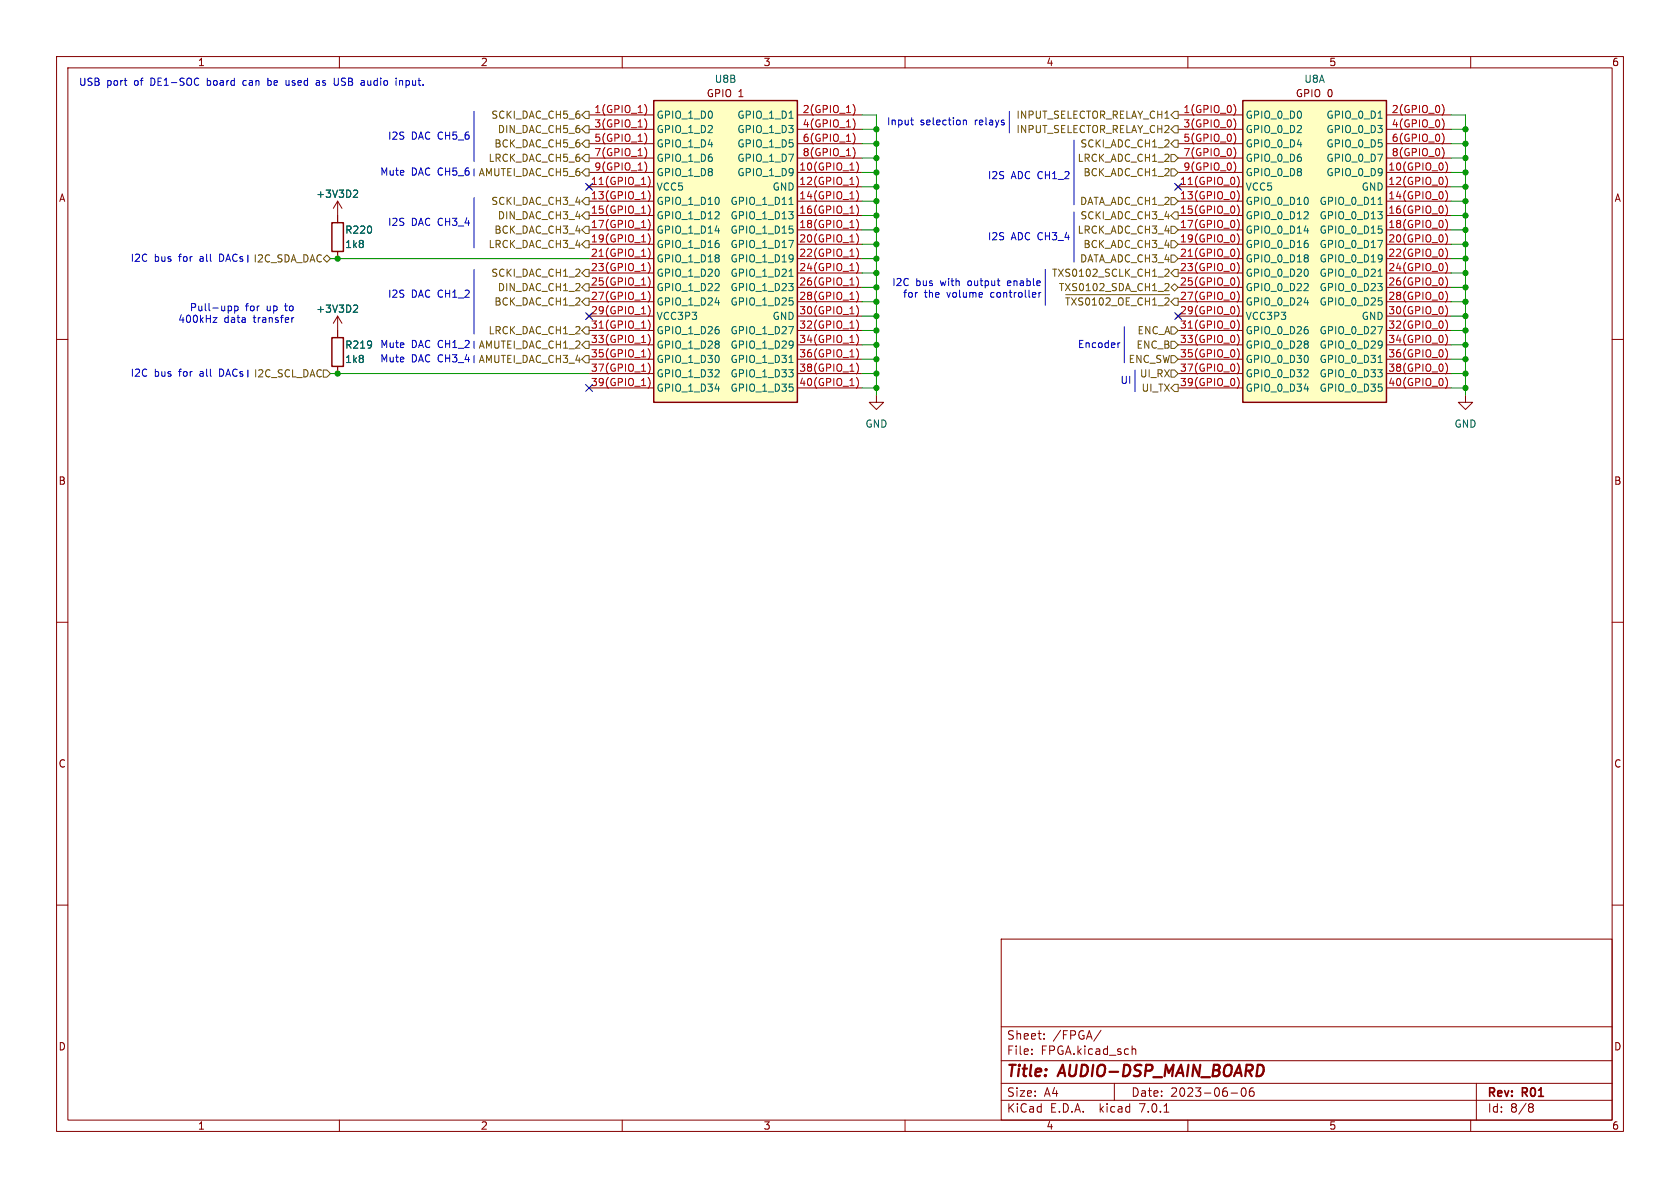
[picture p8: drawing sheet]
<svg xmlns="http://www.w3.org/2000/svg" width="297mm" height="210mm" viewBox="0 0 297 210" stroke-linecap="round" stroke-linejoin="round" font-family="sans-serif">
<g fill="none" stroke="#840000" stroke-width=".18">
<path d="M10 10h277v190h-277zM12 12h273v186h-273zM60 10v2M110 10v2M160 10v2M210 10v2M260 10v2M59.7 35.6v3.8M59.7 35.6l-.8 1.2M59.7 35.6l.8 1.2M103.8 32.6l.7 .8M104.1 20.3h11.5"/>
<path d="M104.1 30.5h11.5M104.1 33h11.5M104.1 35.6h11.5M104.1 38.1h11.5M104.1 22.9h11.5M104.1 25.4h11.5M104.1 27.9h11.5M104.5 32.6l-.7 .8M141 20.3h11.4M141 30.5h11.4M141 33h11.4M141 35.6h11.4"/>
<path d="M141 38.1h11.4M141 22.9h11.4M141 25.4h11.4M141 27.9h11.4M207.9 32.6l.8 .8M208.3 20.3h11.4M208.3 30.5h11.4M208.3 33h11.4M208.3 35.6h11.4M208.3 38.1h11.4M208.3 22.9h11.4M208.3 25.4h11.4"/>
<path d="M208.3 27.9h11.4M208.7 32.6l-.8 .8M245.1 20.3h11.4M245.1 30.5h11.4M245.1 33h11.4M245.1 35.6h11.4M245.1 38.1h11.4M245.1 22.9h11.4M245.1 25.4h11.4M245.1 27.9h11.4M10 60h2M59.7 44.5v1.2"/>
<path d="M59.7 55.9v3.8M59.7 55.9l-.8 1.3M59.7 55.9l.8 1.3M103.8 55.5l.7 .8M104.1 40.6h11.5M104.1 43.2h11.5M104.1 45.7h11.5M104.1 48.3h11.5M104.1 50.8h11.5M104.1 53.3h11.5M104.1 55.9h11.5M104.1 58.4h11.5"/>
<path d="M104.5 55.5l-.7 .8M141 40.6h11.4M141 43.2h11.4M141 45.7h11.4M141 48.3h11.4M141 50.8h11.4M141 53.3h11.4M141 55.9h11.4M141 58.4h11.4M207.9 55.5l.8 .8M208.3 40.6h11.4M208.3 43.2h11.4"/>
<path d="M208.3 45.7h11.4M208.3 48.3h11.4M208.3 50.8h11.4M208.3 53.3h11.4M208.3 55.9h11.4M208.3 58.4h11.4M208.7 55.5l-.8 .8M245.1 40.6h11.4M245.1 43.2h11.4M245.1 45.7h11.4M245.1 48.3h11.4M245.1 50.8h11.4"/>
<path d="M245.1 53.3h11.4M245.1 55.9h11.4M245.1 58.4h11.4M285 60h2M59.7 64.8v1.2M104.1 61h11.5M104.1 63.5h11.5M104.1 66h11.5M104.1 68.6h11.5M141 61h11.4M141 63.5h11.4M141 66h11.4"/>
<path d="M141 68.6h11.4M154.9 69.9v1.2h1.3l-1.3 1.3-1.2-1.3h1.2M208.3 61h11.4M208.3 63.5h11.4M208.3 66h11.4M208.3 68.6h11.4M245.1 61h11.4M245.1 63.5h11.4M245.1 66h11.4M245.1 68.6h11.4M259.1 69.9v1.2h1.2l-1.2 1.3-1.3-1.3h1.3M10 110h2"/>
<path d="M285 110h2M10 160h2M285 160h2M177 166h108v32h-108zM60 198v2M110 198v2M160 198v2M177 194.5h108M177 191.5h108M177 187.5h108M177 181.5h108M182.4 186.3v.1"/>
<path d="M182.4 185.5v.1M184.6 183.6v.1M184.6 182.8v.1M194.6 182.1l-1.2 2M197 191.5v3M200.1 185.5l.3-.1 .3 .1 .1 .9M205.8 196.6h.8M210 198v2M217.6 193.2h1.2M219.6 192.4l.2-.1a.81 .81 0 0 1 .6 .6 .81 .81 0 0 1-.3 .8l-.2 .1a.81 .81 0 0 1-.6-.6 .81 .81 0 0 1 .3-.8zM221.6 192.3a.59 .59 0 0 0-.7 .6v.6l.1 .2 .4 .1 .2-.1 .1-.5-.1-.3h-.5l-.2 .3M260 198v2"/>
<path d="M261 191.5v6.5M270.5 195.1l.4 .1 .2 .2-.3 .3M270.5 195.7h.3M270.8 195.7l.2 .2 .1 .4-.2 .2-.4 .1"/>
</g>
<g fill="#ffffc2" stroke="#ffffc2" stroke-width=".18">
<path d="M115.6 17.8h25.4v53.3h-25.4z"/>
<path d="M219.7 17.8h25.4v53.3h-25.4z"/>
</g>
<path d="M115.6 17.8h25.4v53.3h-25.4zM219.7 17.8h25.4v53.3h-25.4zM58.7 39.4h2v5.1h-2zM58.7 59.7h2v5.1h-2z" fill="none" stroke="#840000" stroke-width=".25"/>
<g fill="none" stroke="#a90000" stroke-width=".18">
<path d="M114 18.5a1.49 1.49 0 0 1 0 1.8M150.9 18.5a1.49 1.49 0 0 1 0 1.8M218.2 18.5a1.49 1.49 0 0 1 0 1.8M255 18.5a1.49 1.49 0 0 1 0 1.8M114 21.1a1.49 1.49 0 0 1 0 1.8M114 23.6a1.49 1.49 0 0 1 0 1.8M114 26.1a1.49 1.49 0 0 1 0 1.9M114 28.7a1.49 1.49 0 0 1 0 1.8M114.6 31.2a1.46 1.46 0 0 1 0 1.9M114.6 33.7a1.46 1.46 0 0 1 0 1.9M114.6 36.2a1.46 1.46 0 0 1 0 2M114.6 38.8a1.46 1.46 0 0 1 0 1.9"/>
<path d="M150.9 21.1a1.49 1.49 0 0 1 0 1.8M150.9 23.6a1.49 1.49 0 0 1 0 1.8M150.9 26.1a1.49 1.49 0 0 1 0 1.9M151.4 28.6a1.46 1.46 0 0 1 0 2M151.4 31.2a1.46 1.46 0 0 1 0 1.9M151.4 33.7a1.46 1.46 0 0 1 0 1.9M151.4 36.2a1.46 1.46 0 0 1 0 2M151.4 38.8a1.46 1.46 0 0 1 0 1.9M218.2 21.1a1.49 1.49 0 0 1 0 1.8M218.2 23.6a1.49 1.49 0 0 1 0 1.8M218.2 26.1a1.49 1.49 0 0 1 0 1.9M218.2 28.7a1.49 1.49 0 0 1 0 1.8"/>
<path d="M218.7 31.2a1.46 1.46 0 0 1 0 1.9M218.7 33.7a1.46 1.46 0 0 1 0 1.9M218.7 36.2a1.46 1.46 0 0 1 0 2M218.7 38.8a1.46 1.46 0 0 1 0 1.9M255 21.1a1.49 1.49 0 0 1 0 1.8M255 23.6a1.49 1.49 0 0 1 0 1.8M255 26.1a1.49 1.49 0 0 1 0 1.9M255.5 28.6a1.46 1.46 0 0 1 0 2M255.5 31.2a1.46 1.46 0 0 1 0 1.9M255.5 33.7a1.46 1.46 0 0 1 0 1.9M255.5 36.2a1.46 1.46 0 0 1 0 2M255.5 38.8a1.46 1.46 0 0 1 0 1.9"/>
<path d="M114.6 41.3a1.46 1.46 0 0 1 0 2M114.6 43.9a1.46 1.46 0 0 1 0 1.9M114.6 46.4a1.46 1.46 0 0 1 0 1.9M114.6 48.9a1.46 1.46 0 0 1 0 2M114.6 51.5a1.46 1.46 0 0 1 0 1.9M114.6 54a1.46 1.46 0 0 1 0 2M114.6 56.6a1.46 1.46 0 0 1 0 1.9M114.6 59.1a1.46 1.46 0 0 1 0 1.9M151.4 41.3a1.46 1.46 0 0 1 0 2M151.4 43.9a1.46 1.46 0 0 1 0 1.9M151.4 46.4a1.46 1.46 0 0 1 0 1.9M151.4 48.9a1.46 1.46 0 0 1 0 2"/>
<path d="M151.4 51.5a1.46 1.46 0 0 1 0 1.9M151.4 54a1.46 1.46 0 0 1 0 2M151.4 56.6a1.46 1.46 0 0 1 0 1.9M151.4 59.1a1.46 1.46 0 0 1 0 1.9M218.7 41.3a1.46 1.46 0 0 1 0 2M218.7 43.9a1.46 1.46 0 0 1 0 1.9M218.7 46.4a1.46 1.46 0 0 1 0 1.9M218.7 48.9a1.46 1.46 0 0 1 0 2M218.7 51.5a1.46 1.46 0 0 1 0 1.9M218.7 54a1.46 1.46 0 0 1 0 2M218.7 56.6a1.46 1.46 0 0 1 0 1.9M218.7 59.1a1.46 1.46 0 0 1 0 1.9"/>
<path d="M255.5 41.3a1.46 1.46 0 0 1 0 2M255.5 43.9a1.46 1.46 0 0 1 0 1.9M255.5 46.4a1.46 1.46 0 0 1 0 1.9M255.5 48.9a1.46 1.46 0 0 1 0 2M255.5 51.5a1.46 1.46 0 0 1 0 1.9M255.5 54a1.46 1.46 0 0 1 0 2M255.5 56.6a1.46 1.46 0 0 1 0 1.9M255.5 59.1a1.46 1.46 0 0 1 0 1.9M114.6 61.6a1.46 1.46 0 0 1 0 2M114.6 64.2a1.46 1.46 0 0 1 0 1.9M114.6 66.7a1.46 1.46 0 0 1 0 2M151.4 61.6a1.46 1.46 0 0 1 0 2"/>
<path d="M151.4 64.2a1.46 1.46 0 0 1 0 1.9M151.4 66.7a1.46 1.46 0 0 1 0 2M218.7 61.6a1.46 1.46 0 0 1 0 2M218.7 64.2a1.46 1.46 0 0 1 0 1.9M218.7 66.7a1.46 1.46 0 0 1 0 2M255.5 61.6a1.46 1.46 0 0 1 0 2M255.5 64.2a1.46 1.46 0 0 1 0 1.9M255.5 66.7a1.46 1.46 0 0 1 0 2"/>
</g>
<g fill="none" stroke="#006464" stroke-width=".18">
<path d="M62.7 33.6l.4 .1 .1 .3-.8 .9h.8M139.4 37.4h.8l-.4 .5M139.5 36.1h.7M139.5 20.9h.7M140.2 38v.6M243.6 37.4h.8l-.5 .5M243.6 36.1h.8M243.6 20.9h.8M244.3 38v.6M62.7 53.9l.4 .1 .1 .3-.8 .9h.8M139.4 42.5h.9l-.6 1.3M139.4 50.1h.8l-.4 .5"/>
<path d="M139.4 57.7h.9l-.6 1.3M139.5 48.8h.7M140.2 40.6v.5M140.2 45.2v.8M140.2 50.7v.6M140.2 53.3v.5M140.2 45.6v.1M243.6 42.5h.8l-.5 1.3M243.6 50.1h.8l-.5 .5M243.6 57.7h.8l-.5 1.3M243.6 48.8h.8M244.3 40.6v.5"/>
<path d="M244.3 45.2v.8M244.3 50.7v.6M244.3 53.3v.5M244.4 45.6l-.1 .1M139.4 65.4h.8l-.4 .4M139.5 64.1h.7M140.2 60.4v.8M140.2 66v.5M140.2 68.5v.5M140.2 60.8v.1M243.6 65.4h.8l-.5 .4M243.6 64.1h.8"/>
<path d="M244.3 60.4v.8M244.3 66v.5M244.3 68.5v.5M244.4 60.8l-.1 .1"/>
</g>
<g fill="none" stroke="#725600" stroke-width=".18">
<path d="M103.5 19.7h.6v1.3h-.6l-.6-.7zM207.6 19.7h.7v1.3h-.7l-.6-.7zM103.5 22.2h.6v1.3h-.6l-.6-.6zM103.5 24.8h.6v1.2h-.6l-.6-.6zM103.5 29.8h.6v1.3h-.6l-.6-.6zM103.5 27.3h.6v1.3h-.6l-.6-.7zM103.5 34.9h.6v1.3h-.6l-.6-.6zM103.5 37.5h.6v1.2h-.6l-.6-.6zM207 25.4l.6-.6h.7v1.2h-.7zM207 27.3h.6l.7 .6-.7 .7h-.6zM207 29.8h.6l.7 .7-.7 .6h-.6zM207 34.9h.6l.7 .7-.7 .6h-.6z"/>
<path d="M207 38.1l.6-.6h.7v1.2h-.7zM207.6 22.2h.7v1.3h-.7l-.6-.6zM57.1 45.7l.7-.6 .6 .6-.6 .7zM103.5 57.8h.6v1.3h-.6l-.6-.7zM103.5 50.2h.6v1.2h-.6l-.6-.6zM103.5 42.5h.6v1.3h-.6l-.6-.6zM103.5 52.7h.6v1.3h-.6l-.6-.7zM103.5 47.6h.6v1.3h-.6l-.6-.6zM103.5 40h.6v1.3h-.6l-.6-.7zM188.4 52.7h.7M188.4 52.1h18.4M188.8 52.7v1.2"/>
<path d="M189.4 52.7l.9 1.2M190.3 52.7l-.9 1.2M191.4 52.7h-.5l-.2 .2M192 52.9l.2-.2 .4 .2M193.2 53l.3-.3v1.2M194.4 52.9l.2-.2 .4 .2M195.5 52.8l.5-.1 .3 .2M197.7 53.1a.42 .42 0 0 1 .4-.5 .42 .42 0 0 1 .5 .5M199.7 52.7h-.6v1.2M201.9 52.8l-.3-.1-.4 .3M202.5 52.7v1.2M203.2 52.7v1.2"/>
<path d="M203.9 53l.2-.3v1.2M205.9 47.7l.5-.1 .3 .3-.8 .9h.8M205.9 52.8l.5-.1 .3 .2M206 50.2l.4-.1 .3 .4-.8 .9h.8M207 57.8h.6l.7 .6-.7 .7h-.6zM207 48.3l.6-.7h.7v1.3h-.7zM207 50.8l.6-.6 .7 .6-.7 .6zM207 40h.6l.7 .6-.7 .7h-.6zM207 45.1h.6l.7 .6-.7 .7h-.6zM207 42.5h.6l.7 .7-.7 .6h-.6zM207.6 52.7h.7v1.3h-.7l-.6-.7zM57.1 65.4h.7l.6 .6-.6 .7h-.7z"/>
<path d="M103.5 60.3h.6v1.3h-.6l-.6-.6zM103.5 62.9h.6v1.2h-.6l-.6-.6zM207 62.9h.6l.7 .6-.7 .6h-.6zM207 65.4h.6l.7 .6-.7 .7h-.6zM207 60.3h.6l.7 .7-.7 .6h-.6zM207.6 67.9h.7v1.3h-.7l-.6-.6z"/>
</g>
<g fill="none" stroke="#0000c2" stroke-width=".18">
<path d="M50.6 14.2v.7l.1 .2M56.3 14.2l-.4 .1M56.4 14.6h-.3l-.2 .2v.2l.5 .1M59.1 13.8v1l.1 .2 .4 .1M64 14.2l.3 .1M64 15.1h.3M64 14.6h.3M70 13.8v.1M70 14.2v.9M83.8 19.7v8.9M178.4 19.7v3.8M83.8 29.8v1.3"/>
<path d="M83.8 34.9v8.9M161 21.2h.5M161.2 21.9l.3 .2M170.3 21.3l.2-.1 .3 .1v.8M170.3 21.2v.9M177.5 21.7v.3M189.9 24.8v11.4M189.9 37.5v8.9M37.7 56.1h.6l-.6 .9h.6M40.5 54.1h.2l.2 .2v.5l-.4 .1M41.5 54.2l.3-.1 .3 .2-.1 .6h-.5M41.5 54.1v1.3"/>
<path d="M51.6 56.1v.9M51.9 56.1l-.3 .3M83.8 47.6v11.5M173.5 51.7l.2 .3-.6 .1M173.6 52.5h-.1M176.3 49.6h.5M176.5 50.4l.3 .1M182.9 51.7l.2 .3-.6 .1M183.1 52.5h-.2M183.7 51.7v.8M184 51.7l-.3 .2M184.8 47.6v6.4"/>
<path d="M198.8 57.8v6.3M83.8 60.3v1.3M83.8 62.9v1.2M198 60.6l-.4 .2M200.7 65.4v3.8"/>
</g>
<g fill="none" stroke="#009600" stroke-width=".18">
<path d="M152.4 33h2.5M152.4 35.6h2.5M152.4 38.1h2.5M152.4 27.9h2.5M152.4 20.3h2.5v49.6M152.4 30.5h2.5M152.4 22.9h2.5M152.4 25.4h2.5M256.5 20.3h2.6v49.6M256.5 33h2.6M256.5 35.6h2.6M256.5 38.1h2.6"/>
<path d="M256.5 27.9h2.6M256.5 30.5h2.6M256.5 22.9h2.6M256.5 25.4h2.6M58.4 45.7h45.7M152.4 40.6h2.5M152.4 43.2h2.5M152.4 45.7h2.5M152.4 50.8h2.5M152.4 48.3h2.5M152.4 58.4h2.5M152.4 55.9h2.5"/>
<path d="M152.4 53.3h2.5M256.5 40.6h2.6M256.5 43.2h2.6M256.5 45.7h2.6M256.5 50.8h2.6M256.5 48.3h2.6M256.5 58.4h2.6M256.5 55.9h2.6M256.5 53.3h2.6M58.4 66h45.7M152.4 63.5h2.5M152.4 61h2.5"/>
<path d="M152.4 66h2.5M152.4 68.6h2.5M256.5 63.5h2.6M256.5 61h2.6M256.5 66h2.6M256.5 68.6h2.6"/>
</g>
<path d="M103.5 32.4l1.2 1.2M104.7 32.4l-1.2 1.2M207.7 32.4l1.2 1.2M208.9 32.4l-1.2 1.2M103.5 55.3l1.2 1.2M104.7 55.3l-1.2 1.2M207.7 55.3l1.2 1.2M208.9 55.3l-1.2 1.2M103.5 68l1.2 1.2M104.7 68l-1.2 1.2" fill="none" stroke="#000084" stroke-width=".18"/>
<g fill="#009600" stroke="#009600" stroke-width=".18">
<circle cx="154.9" cy="27.9" r=".46"/>
<circle cx="154.9" cy="30.5" r=".46"/>
<circle cx="154.9" cy="33" r=".46"/>
<circle cx="154.9" cy="45.7" r=".46"/>
<circle cx="154.9" cy="25.4" r=".46"/>
<circle cx="154.9" cy="22.9" r=".46"/>
<circle cx="259.1" cy="50.8" r=".46"/>
<circle cx="259.1" cy="48.3" r=".46"/>
<circle cx="259.1" cy="58.4" r=".46"/>
<circle cx="259.1" cy="61" r=".46"/>
<circle cx="259.1" cy="63.5" r=".46"/>
<circle cx="259.1" cy="53.3" r=".46"/>
<circle cx="259.1" cy="55.9" r=".46"/>
<circle cx="259.1" cy="66" r=".46"/>
<circle cx="259.1" cy="68.6" r=".46"/>
<circle cx="259.1" cy="45.7" r=".46"/>
<circle cx="154.9" cy="63.5" r=".46"/>
<circle cx="154.9" cy="58.4" r=".46"/>
<circle cx="154.9" cy="66" r=".46"/>
<circle cx="154.9" cy="68.6" r=".46"/>
<circle cx="154.9" cy="61" r=".46"/>
<circle cx="154.9" cy="55.9" r=".46"/>
<circle cx="259.1" cy="40.6" r=".46"/>
<circle cx="259.1" cy="35.6" r=".46"/>
<circle cx="259.1" cy="33" r=".46"/>
<circle cx="259.1" cy="38.1" r=".46"/>
<circle cx="259.1" cy="30.5" r=".46"/>
<circle cx="259.1" cy="27.9" r=".46"/>
<circle cx="259.1" cy="22.9" r=".46"/>
<circle cx="259.1" cy="25.4" r=".46"/>
<circle cx="259.1" cy="43.2" r=".46"/>
<circle cx="154.9" cy="40.6" r=".46"/>
<circle cx="154.9" cy="35.6" r=".46"/>
<circle cx="154.9" cy="38.1" r=".46"/>
<circle cx="154.9" cy="43.2" r=".46"/>
<circle cx="154.9" cy="50.8" r=".46"/>
<circle cx="154.9" cy="48.3" r=".46"/>
<circle cx="154.9" cy="53.3" r=".46"/>
<circle cx="59.7" cy="66" r=".46"/>
<circle cx="59.7" cy="45.7" r=".46"/>
</g>
<g font-size="2.8" fill="#840000">
<text x="178" y="190.8">Title:</text>
<text x="187.4" y="190.8">AUDIO-DSP_MAIN_BOARD</text>
</g>
<g font-size="2.1" fill="#840000">
<text x="178" y="183.9">Sheet:</text>
<text x="186.2" y="183.9">/FPGA/</text>
<text x="178" y="186.6">File:</text>
<text x="184" y="186.6">FPGA.kicad_sch</text>
<text x="178" y="196.8">KiCad</text>
<text x="178" y="194">Size:</text>
<text x="184.6" y="194">A4</text>
<text x="185.7" y="196.8">E.D.A.</text>
<text x="194.4" y="196.8">kicad</text>
<text x="200" y="194">Date:</text>
<text x="201.5" y="196.8">7.0.1</text>
<text x="206.9" y="194">2023-06-06</text>
<text x="263" y="194.2">Rev:</text>
<text x="263" y="196.8">Id:</text>
<text x="267" y="196.8">8/8</text>
<text x="269.2" y="194.2">R01</text>
</g>
<g font-size="1.8" fill="#840000">
<text x="35" y="11.8">1</text>
<text x="85" y="11.8">2</text>
<text x="135" y="11.8">3</text>
<text x="185" y="11.8">4</text>
<text x="235" y="11.8">5</text>
<text x="285" y="11.8">6</text>
<text x="124.9" y="17.3">GPIO 1</text>
<text x="229" y="17.3">GPIO 0</text>
<text x="10.4" y="35.8">A</text>
<text x="285.4" y="35.8">A</text>
<text x="10.3" y="85.8">B</text>
<text x="285.3" y="85.8">B</text>
<text x="10.3" y="135.8">C</text>
<text x="285.3" y="135.8">C</text>
<text x="10.3" y="185.8">D</text>
<text x="285.3" y="185.8">D</text>
<text x="35" y="199.8">1</text>
<text x="85" y="199.8">2</text>
<text x="135" y="199.8">3</text>
<text x="185" y="199.8">4</text>
<text x="235" y="199.8">5</text>
<text x="285" y="199.8">6</text>
</g>
<g font-size="1.8" fill="#0000c2">
<text x="14" y="15.2">USB</text>
<text x="18.9" y="15.2">port</text>
<text x="23.8" y="15.2">of</text>
<text x="26.7" y="15.2">DE1-SOC</text>
<text x="36.9" y="15.2">board</text>
<text x="43.3" y="15.2">can</text>
<text x="47.8" y="15.2">be</text>
<text x="51.1" y="15.2">used</text>
<text x="56.7" y="15.2">as</text>
<text x="59.9" y="15.2">USB</text>
<text x="64.8" y="15.2">audio</text>
<text x="71.1" y="15.2">input.</text>
<text x="156.7" y="22.2">Input</text>
<text x="162.6" y="22.2">selection</text>
<text x="172.2" y="22.2">relays</text>
<text x="68.5" y="24.8">I2S</text>
<text x="72.6" y="24.8">DAC CH5_6</text>
<text x="67.1" y="31.1">Mute</text>
<text x="72.6" y="31.1">DAC CH5_6</text>
<text x="174.5" y="31.8">I2S</text>
<text x="178.6" y="31.8">ADC CH1_2</text>
<text x="68.5" y="40">I2S</text>
<text x="72.6" y="40">DAC CH3_4</text>
<text x="23" y="46.4">I2C</text>
<text x="27.2" y="46.4">bus</text>
<text x="31.6" y="46.4">for</text>
<text x="35.3" y="46.4">all</text>
<text x="38.9" y="46.4">DACs I2C_SDA_DAC</text>
<text x="174.5" y="42.5">I2S</text>
<text x="178.6" y="42.5">ADC CH3_4</text>
<text x="68.5" y="52.7">I2S</text>
<text x="72.6" y="52.7">DAC CH1_2</text>
<text x="157.6" y="50.6">I2C</text>
<text x="159.5" y="52.7">for</text>
<text x="161.8" y="50.6">bus</text>
<text x="163.3" y="52.7">the</text>
<text x="166.2" y="50.6">with</text>
<text x="167.3" y="52.7">volume</text>
<text x="171.1" y="50.6">output</text>
<text x="175.2" y="52.7">controller</text>
<text x="178.2" y="50.6">enable</text>
<text x="31.4" y="57.2">400kHz</text>
<text x="33.4" y="55.1">Pull-upp</text>
<text x="39.5" y="57.2">data</text>
<text x="43.3" y="55.1">for</text>
<text x="44.8" y="57.2">transfer</text>
<text x="47.1" y="55.1">up</text>
<text x="50.4" y="55.1">to</text>
<text x="67.1" y="64.1">Mute</text>
<text x="67.1" y="61.6">Mute</text>
<text x="72.6" y="64.1">DAC CH3_4</text>
<text x="72.6" y="61.6">DAC CH1_2</text>
<text x="190.4" y="61.6">Encoder</text>
<text x="23" y="66.7">I2C</text>
<text x="27.2" y="66.7">bus</text>
<text x="31.6" y="66.7">for</text>
<text x="35.3" y="66.7">all</text>
<text x="38.9" y="66.7">DACs</text>
<text x="198" y="67.9">UI</text>
</g>
<g font-size="1.8" fill="#006464">
<text x="126.3" y="14.8">U8B</text>
<text x="230.5" y="14.8">U8A</text>
<text x="116.1" y="21.1">GPIO_1_D0</text>
<text x="116.1" y="23.7">GPIO_1_D2</text>
<text x="130.2" y="21.1">GPIO_1_D1</text>
<text x="130.2" y="23.7">GPIO_1_D3</text>
<text x="220.2" y="21.1">GPIO_0_D0</text>
<text x="220.2" y="23.7">GPIO_0_D2</text>
<text x="234.4" y="21.1">GPIO_0_D1</text>
<text x="234.4" y="23.7">GPIO_0_D3</text>
<text x="116.1" y="26.2">GPIO_1_D4</text>
<text x="116.1" y="28.8">GPIO_1_D6</text>
<text x="130.2" y="26.2">GPIO_1_D5</text>
<text x="130.2" y="28.8">GPIO_1_D7</text>
<text x="220.2" y="26.2">GPIO_0_D4</text>
<text x="220.2" y="28.8">GPIO_0_D6</text>
<text x="234.4" y="26.2">GPIO_0_D5</text>
<text x="234.4" y="28.8">GPIO_0_D7</text>
<text x="55.8" y="35.1">+3V3D2</text>
<text x="116.1" y="33.8">VCC5</text>
<text x="116.1" y="31.3">GPIO_1_D8</text>
<text x="130.2" y="31.3">GPIO_1_D9</text>
<text x="136.5" y="33.8">GND</text>
<text x="220.2" y="33.8">VCC5</text>
<text x="220.2" y="31.3">GPIO_0_D8</text>
<text x="234.4" y="31.3">GPIO_0_D9</text>
<text x="240.6" y="33.8">GND</text>
<text x="61" y="41.5">R220</text>
<text x="116.1" y="36.4">GPIO_1_D10</text>
<text x="116.1" y="38.9">GPIO_1_D12</text>
<text x="116.1" y="41.5">GPIO_1_D14</text>
<text x="129" y="36.4">GPIO_1_D11</text>
<text x="129" y="38.9">GPIO_1_D13</text>
<text x="129" y="41.5">GPIO_1_D15</text>
<text x="220.2" y="36.4">GPIO_0_D10</text>
<text x="220.2" y="38.9">GPIO_0_D12</text>
<text x="220.2" y="41.5">GPIO_0_D14</text>
<text x="233.2" y="36.4">GPIO_0_D11</text>
<text x="233.2" y="38.9">GPIO_0_D13</text>
<text x="233.2" y="41.5">GPIO_0_D15</text>
<text x="61" y="44">1k8</text>
<text x="116.1" y="44">GPIO_1_D16</text>
<text x="116.1" y="46.5">GPIO_1_D18</text>
<text x="129" y="44">GPIO_1_D17</text>
<text x="129" y="46.5">GPIO_1_D19</text>
<text x="220.2" y="44">GPIO_0_D16</text>
<text x="220.2" y="46.5">GPIO_0_D18</text>
<text x="233.2" y="44">GPIO_0_D17</text>
<text x="233.2" y="46.5">GPIO_0_D19</text>
<text x="116.1" y="49.1">GPIO_1_D20</text>
<text x="116.1" y="51.6">GPIO_1_D22</text>
<text x="129" y="49.1">GPIO_1_D21</text>
<text x="129" y="51.6">GPIO_1_D23</text>
<text x="220.2" y="49.1">GPIO_0_D20</text>
<text x="220.2" y="51.6">GPIO_0_D22</text>
<text x="233.2" y="49.1">GPIO_0_D21</text>
<text x="233.2" y="51.6">GPIO_0_D23</text>
<text x="55.8" y="55.4">+3V3D2</text>
<text x="116.1" y="54.2">GPIO_1_D24</text>
<text x="116.1" y="56.7">VCC3P3</text>
<text x="116.1" y="59.2">GPIO_1_D26</text>
<text x="129" y="54.2">GPIO_1_D25</text>
<text x="129" y="59.2">GPIO_1_D27</text>
<text x="136.5" y="56.7">GND</text>
<text x="220.2" y="54.2">GPIO_0_D24</text>
<text x="220.2" y="56.7">VCC3P3</text>
<text x="220.2" y="59.2">GPIO_0_D26</text>
<text x="233.2" y="54.2">GPIO_0_D25</text>
<text x="233.2" y="59.2">GPIO_0_D27</text>
<text x="240.6" y="56.7">GND</text>
<text x="61" y="61.8">R219</text>
<text x="61" y="64.3">1k8</text>
<text x="116.1" y="61.8">GPIO_1_D28</text>
<text x="116.1" y="64.3">GPIO_1_D30</text>
<text x="129" y="61.8">GPIO_1_D29</text>
<text x="129" y="64.3">GPIO_1_D31</text>
<text x="220.2" y="61.8">GPIO_0_D28</text>
<text x="220.2" y="64.3">GPIO_0_D30</text>
<text x="233.2" y="61.8">GPIO_0_D29</text>
<text x="233.2" y="64.3">GPIO_0_D31</text>
<text x="116.1" y="66.9">GPIO_1_D32</text>
<text x="116.1" y="69.4">GPIO_1_D34</text>
<text x="129" y="66.9">GPIO_1_D33</text>
<text x="129" y="69.4">GPIO_1_D35</text>
<text x="220.2" y="66.9">GPIO_0_D32</text>
<text x="220.2" y="69.4">GPIO_0_D34</text>
<text x="233.2" y="66.9">GPIO_0_D33</text>
<text x="233.2" y="69.4">GPIO_0_D35</text>
<text x="152.9" y="75.8">GND</text>
<text x="257.1" y="75.8">GND</text>
</g>
<g font-size="1.8" fill="#725600">
<text x="86.7" y="21.1">SCKI_DAC_CH5_6</text>
<text x="87.9" y="23.7">DIN_DAC_CH5_6</text>
<text x="179.6" y="23.7">INPUT_SELECTOR_RELAY_CH2</text>
<text x="179.6" y="21.1">INPUT_SELECTOR_RELAY_CH1</text>
<text x="86.3" y="28.8">LRCK_DAC_CH5_6</text>
<text x="87.3" y="26.2">BCK_DAC_CH5_6</text>
<text x="190.4" y="28.8">LRCK_ADC_CH1_2</text>
<text x="190.9" y="26.2">SCKI_ADC_CH1_2</text>
<text x="84.5" y="31.3">AMUTEI_DAC_CH5_6</text>
<text x="191.4" y="31.3">BCK_ADC_CH1_2</text>
<text x="86.7" y="36.4">SCKI_DAC_CH3_4</text>
<text x="87.3" y="41.5">BCK_DAC_CH3_4</text>
<text x="87.9" y="38.9">DIN_DAC_CH3_4</text>
<text x="190.4" y="41.5">LRCK_ADC_CH3_4</text>
<text x="190.8" y="36.4">DATA_ADC_CH1_2</text>
<text x="190.9" y="38.9">SCKI_ADC_CH3_4</text>
<text x="86.3" y="44">LRCK_DAC_CH3_4</text>
<text x="190.8" y="46.5">DATA_ADC_CH3_4</text>
<text x="191.4" y="44">BCK_ADC_CH3_4</text>
<text x="86.7" y="49.1">SCKI_DAC_CH1_2</text>
<text x="87.9" y="51.6">DIN_DAC_CH1_2</text>
<text x="185.9" y="49.1">TXS0102_SCLK_CH1_2</text>
<text x="187.1" y="51.6">TXS0102_SDA_CH1_2</text>
<text x="86.3" y="59.2">LRCK_DAC_CH1_2</text>
<text x="87.3" y="54.2">BCK_DAC_CH1_2</text>
<text x="188.2" y="54.8">~{TXS0102_OE_CH1_2}</text>
<text x="201" y="59.2">ENC_A</text>
<text x="84.5" y="61.8">AMUTEI_DAC_CH1_2</text>
<text x="84.5" y="64.3">AMUTEI_DAC_CH3_4</text>
<text x="199.4" y="64.3">ENC_SW</text>
<text x="200.8" y="61.8">ENC_B</text>
<text x="44.8" y="66.9">I2C_SCL_DAC</text>
<text x="201.4" y="66.9">UI_RX</text>
<text x="201.7" y="69.4">UI_TX</text>
</g>
<g font-size="1.8" fill="#a90000">
<text x="105" y="20.1">1(GPIO_1)</text>
<text x="105" y="22.6">3(GPIO_1)</text>
<text x="141.8" y="20.1">2(GPIO_1)</text>
<text x="141.8" y="22.6">4(GPIO_1)</text>
<text x="209.2" y="20.1">1(GPIO_0)</text>
<text x="209.2" y="22.6">3(GPIO_0)</text>
<text x="246" y="20.1">2(GPIO_0)</text>
<text x="246" y="22.6">4(GPIO_0)</text>
<text x="105" y="25.1">5(GPIO_1)</text>
<text x="105" y="27.7">7(GPIO_1)</text>
<text x="141.8" y="25.1">6(GPIO_1)</text>
<text x="141.8" y="27.7">8(GPIO_1)</text>
<text x="209.2" y="25.1">5(GPIO_0)</text>
<text x="209.2" y="27.7">7(GPIO_0)</text>
<text x="246" y="25.1">6(GPIO_0)</text>
<text x="246" y="27.7">8(GPIO_0)</text>
<text x="104.4" y="32.8">11(GPIO_1)</text>
<text x="104.4" y="35.3">13(GPIO_1)</text>
<text x="105" y="30.2">9(GPIO_1)</text>
<text x="141.2" y="30.2">10(GPIO_1)</text>
<text x="141.2" y="32.8">12(GPIO_1)</text>
<text x="141.2" y="35.3">14(GPIO_1)</text>
<text x="208.5" y="32.8">11(GPIO_0)</text>
<text x="208.5" y="35.3">13(GPIO_0)</text>
<text x="209.2" y="30.2">9(GPIO_0)</text>
<text x="245.4" y="30.2">10(GPIO_0)</text>
<text x="245.4" y="32.8">12(GPIO_0)</text>
<text x="245.4" y="35.3">14(GPIO_0)</text>
<text x="104.4" y="37.8">15(GPIO_1)</text>
<text x="104.4" y="40.4">17(GPIO_1)</text>
<text x="141.2" y="37.8">16(GPIO_1)</text>
<text x="141.2" y="40.4">18(GPIO_1)</text>
<text x="208.5" y="37.8">15(GPIO_0)</text>
<text x="208.5" y="40.4">17(GPIO_0)</text>
<text x="245.4" y="37.8">16(GPIO_0)</text>
<text x="245.4" y="40.4">18(GPIO_0)</text>
<text x="104.4" y="42.9">19(GPIO_1)</text>
<text x="104.4" y="45.5">21(GPIO_1)</text>
<text x="141.2" y="42.9">20(GPIO_1)</text>
<text x="141.2" y="45.5">22(GPIO_1)</text>
<text x="208.5" y="42.9">19(GPIO_0)</text>
<text x="208.5" y="45.5">21(GPIO_0)</text>
<text x="245.4" y="42.9">20(GPIO_0)</text>
<text x="245.4" y="45.5">22(GPIO_0)</text>
<text x="104.4" y="48">23(GPIO_1)</text>
<text x="104.4" y="50.5">25(GPIO_1)</text>
<text x="104.4" y="53.1">27(GPIO_1)</text>
<text x="141.2" y="48">24(GPIO_1)</text>
<text x="141.2" y="50.5">26(GPIO_1)</text>
<text x="141.2" y="53.1">28(GPIO_1)</text>
<text x="208.5" y="48">23(GPIO_0)</text>
<text x="208.5" y="50.5">25(GPIO_0)</text>
<text x="208.5" y="53.1">27(GPIO_0)</text>
<text x="245.4" y="48">24(GPIO_0)</text>
<text x="245.4" y="50.5">26(GPIO_0)</text>
<text x="245.4" y="53.1">28(GPIO_0)</text>
<text x="104.4" y="55.6">29(GPIO_1)</text>
<text x="104.4" y="58.2">31(GPIO_1)</text>
<text x="141.2" y="55.6">30(GPIO_1)</text>
<text x="141.2" y="58.2">32(GPIO_1)</text>
<text x="208.5" y="55.6">29(GPIO_0)</text>
<text x="208.5" y="58.2">31(GPIO_0)</text>
<text x="245.4" y="55.6">30(GPIO_0)</text>
<text x="245.4" y="58.2">32(GPIO_0)</text>
<text x="104.4" y="60.7">33(GPIO_1)</text>
<text x="104.4" y="63.2">35(GPIO_1)</text>
<text x="104.4" y="65.8">37(GPIO_1)</text>
<text x="141.2" y="60.7">34(GPIO_1)</text>
<text x="141.2" y="63.2">36(GPIO_1)</text>
<text x="141.2" y="65.8">38(GPIO_1)</text>
<text x="208.5" y="60.7">33(GPIO_0)</text>
<text x="208.5" y="63.2">35(GPIO_0)</text>
<text x="208.5" y="65.8">37(GPIO_0)</text>
<text x="245.4" y="60.7">34(GPIO_0)</text>
<text x="245.4" y="63.2">36(GPIO_0)</text>
<text x="245.4" y="65.8">38(GPIO_0)</text>
<text x="104.4" y="68.3">39(GPIO_1)</text>
<text x="141.2" y="68.3">40(GPIO_1)</text>
<text x="208.5" y="68.3">39(GPIO_0)</text>
<text x="245.4" y="68.3">40(GPIO_0)</text>
</g>
</svg>
